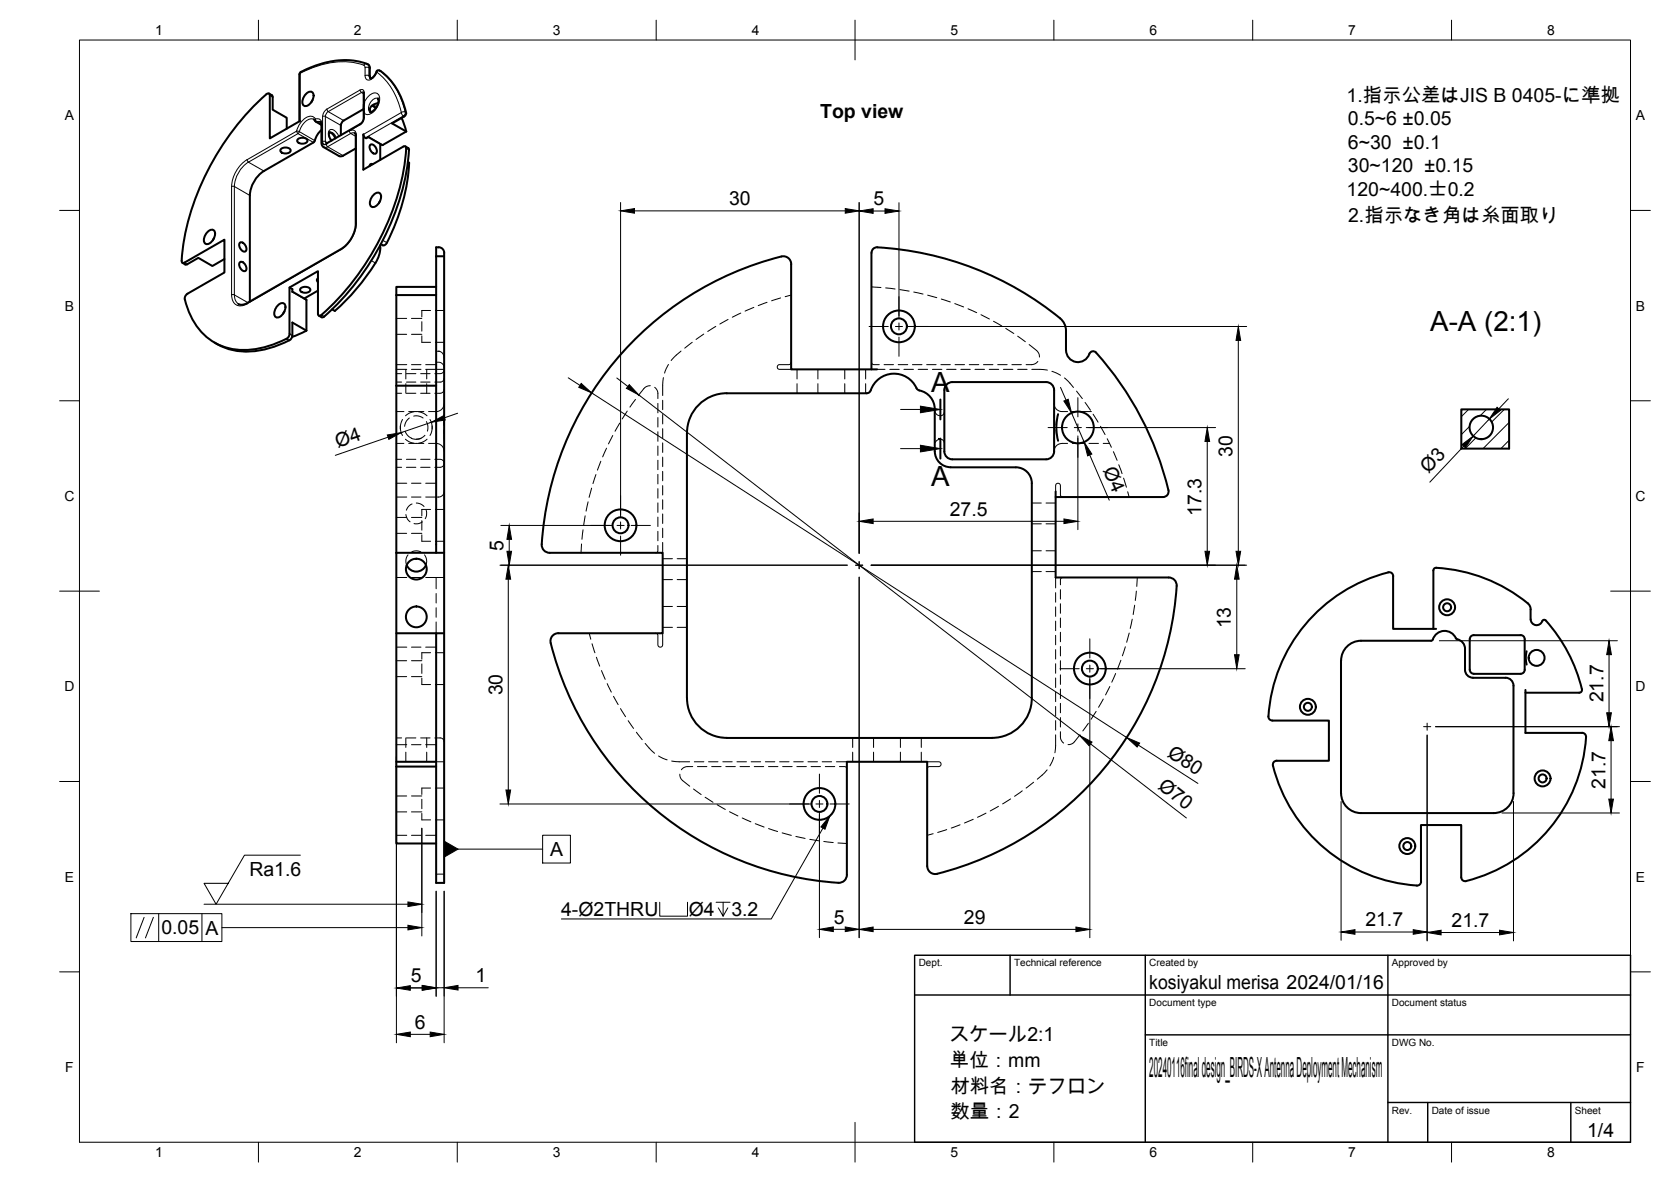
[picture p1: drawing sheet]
<svg xmlns="http://www.w3.org/2000/svg" width="420mm" height="297mm" viewBox="0 0 420 297" stroke-linecap="round" stroke-linejoin="round" font-family="sans-serif">
<!-- layer: Visible -->
<g fill="none" stroke="#000" stroke-width=".51">
<path d="M75.3 18.7v11.8M75.7 18.1l-.4 .6M93 17.2v2M93 17.1a1.94 1.94 0 0 0-1.9-1.4l-3.4-.6-3.6 .2-4.6 1.1-3.8 1.7M93 19.1l.2 .6M95.7 17.9l-.4-.2h-.4l-1 1.6-.8 .4M95.7 17.8h.1M95.7 17.8a17.1 17.1 0 0 1 6.4 10.5M67 23.7l.6-.2 .3 .5M67 23.7a65.1 65.1 0 0 0-21.2 39.8l-.1 2.2 .2 .3 .3 .1 10.2-5.9v8.3l-9.3 5.3-.6 .9a15 15 0 0 0 18.1 13 23.1 23.1 0 0 0 7.8-2.9l.4-.9M67.6 23.5l.7 .4M67.8 24v10.8l7.7-4.4"/>
<path d="M68.4 23.9l.2 .5v3.2l3.5 2v2.7M70.6 37.5a1.6 1.6 0 0 1 2.5 .3 1.5 1.5 0 0 1-2.6 0zM74.8 35.1a1.6 1.6 0 0 1 2.5 .3 1.5 1.5 0 0 1-2.6 0zM77.1 23.5a1 1 0 0 1 1.3-.4 1 1 0 0 1 .4 1.4l-.4 .9a1.62 1.62 0 0 1-2.1 1.1 2.4 2.4 0 0 1 .8-3zM78.6 25.2l-.3 .5M78.8 35.8l-12.4 7.2a7.8 7.8 0 0 0-3.6 6.1M78.9 30l.3 .4M79.2 30.4l.2 .2M79.4 30.6l1.4 .8M80.5 30.6l.3 .6v4.7l.3 .8 4.2 2.5 .4 .1 .6-.2M80.8 32.7a6.6 6.6 0 0 0-1.8 3l-.2 .1M84.3 34.8l-.6-1-.9-.5-.1 .9 .7 1.1"/>
<path d="M85.7 31.5v2.5M89.2 33.5l.3 .5v22.4l-.4 1.9-1 2-1.3 1.6-1 .7-23.7 13.6-1.2 .4-.9-.2M89.5 37.3l-3.2 1.8M91.4 33.8v8.8l10-5.8 .4-.1 .3 .2a58.2 58.2 0 0 1-9.8 28.8 55.6 55.6 0 0 1-11.9 13.7l-.3-.2-.2-.3v-10.8l-7.1 4.1v11.7M91.4 33.8l.5 .9M91.4 23.2v6.6l-.3 .9-.4 .4-8.7 4.9M91.4 27.4l-5 2.9-.5 .5-.2 .7M91.6 25.7l-.1 1.1 .1 1.7M92.7 34.4l-.6 .4-.2-.1M93.2 36.3a1.5 1.5 0 0 1 1.3 2.3 1.5 1.5 0 0 1-1.3-2.3zM93.5 26.6l1 .6M95 24.8l.1 .9-.3 .9-.8 1.2-1 .4"/>
<path d="M95.1 25.9a1.98 1.98 0 0 0-2.1 1.7l.3 .6M95.6 36.2v4M101 29.6l1.1 3.4M101.9 36.8l.7 .4M102.1 28.3l-.3 .9-3.2 1.8 3.6 2M102.2 33l-6 3.5-3.6-2.1M102.6 37.2l.2 .1a59 59 0 0 1-11.1 30.7 53.4 53.4 0 0 1-10.6 11.8l-.2-.1M52.3 58.2a1 1 0 0 1 1.4-.4 1 1 0 0 1 .3 1.4l-.3 .9a1.62 1.62 0 0 1-2.2 1.1 2.4 2.4 0 0 1 .8-3zM53.8 59.8l-.3 .6M62.8 49.1v26.7M93.7 41.3l-.5-.1-.3 .5M94 48.9a1 1 0 0 1 1.4-.4 1 1 0 0 1 .4 1.4l-.4 .9a1.62 1.62 0 0 1-2.1 1 2.4 2.4 0 0 1 .7-2.9z"/>
<path d="M95.6 50.5l-.3 .6M102.6 40.7l.3 .2M102.9 40.9a48.7 48.7 0 0 1-5.9 20.5l-.6 .3-.6-.3M45.9 66l.8 .5 .4-.1M56.4 65.1l-3 1.8-3.5-2.1-2.8 1.6M60.4 65.8a1.5 1.5 0 0 1 1.3 2.3 1.5 1.5 0 0 1-1.3-2.3zM60.4 60.9a1.5 1.5 0 0 1 1.3 2.3 1.5 1.5 0 0 1-1.3-2.3zM70 76.6a1 1 0 0 1 1.4-.4 1 1 0 0 1 .3 1.4l-.3 1a1.62 1.62 0 0 1-2.2 1 2.4 2.4 0 0 1 .8-3zM71.5 78.3l-.3 .5M72.8 72.2l.7 .5v.7M73.5 73.3l3.5 2M75.5 72.5a1.6 1.6 0 0 1 2.5 .3 1.5 1.5 0 0 1-2.6 0z"/>
<path d="M77 75.3v7.8M79.9 73l-3.4 2M80 69.9a.53 .53 0 0 0 0 1M80.2 79.3l.7 .4M95.6 61.6a8 8 0 0 1-1.9 5.6 54.3 54.3 0 0 1-9.5 10.9l-.7-.3M99.7 74.2v22.7M99.7 74.2h10M109.7 72.1h-10v2.1M109.7 64.4h2M110.3 62.2h-.6v76.7h2M110.3 62.1a1.63 1.63 0 0 1 1.4 2.3v157.5h-2v-62.8h2M220.6 62.2a79.6 79.6 0 0 1 46.4 18.2l.6 1 .4 1.1 .1 5.5a3 3 0 0 0 2.6 3 3 3 0 0 0 3.3-2.3l.7-.4h.5a77.8 77.8 0 0 1 18.6 34.9"/>
<path d="M220.6 62.1a1.41 1.41 0 0 0-1.5 1.4v29.3M72.7 85.5a20.4 20.4 0 0 1-15.9 2l-2.9-1.4M77 83.1l-3.6 1.6M77 83.1l-3.5-2v3.4l-.4 .7-.3 .3M99.7 96.9v42M99.7 96.9h10M220.5 92.8h-21.6v-26.4a1.97 1.97 0 0 0-2.4-1.9 79.9 79.9 0 0 0-60.3 72.7l.3 .8 .6 .6 1.1 .3M231.2 98.1a4.8 4.8 0 0 1 3.8 4.7v10.6M231.2 98.1a1.67 1.67 0 0 1-1.2-1.3 6.3 6.3 0 0 0-6.1-2.8 6.3 6.3 0 0 0-5.1 4.4l-.8 .4h-35.3a10 10 0 0 0-10 10v66.6a10 10 0 0 0 10 10h66.7a10 10 0 0 0 10-10v-54a4 4 0 0 0-4-4h-16.4a4 4 0 0 1-3.9-4M263 96h-23.6a2 2 0 0 0-2 2v15.4M263 96a2 2 0 0 1 2 2v15.4M237.4 113.4a2 2 0 0 0 2 2h23.6"/>
<path d="M265 113.4a2 2 0 0 1-2 2M266 104.1l-.4 2.9 .1 2.1 .3 1.7M367.4 102.9h12.1v9.8h-12.1zM99.7 138.9v53.7M99.7 138.9h10M138.2 138.9h28.4v20.2h-26.2M265.4 123.5v21.6h28.5a2 2 0 0 1 2 2.2 79.7 79.7 0 0 1-61 72.3 2 2 0 0 1-1.7-1.9M293.8 123.2a1.41 1.41 0 0 1-1.4 1.7h-27M99.7 159.1h10M102.3 142a2.61 2.61 0 0 0 2.4 1.6 2.61 2.61 0 0 0 2.4-1.6M140.4 159.1a2 2 0 0 0-1.9 2.5 79.9 79.9 0 0 0 72.7 60.2l.8-.2 .6-.6 .3-1.1v-28.5h20.2v26.3M350.3 144.8v13.2h10.8"/>
<path d="M350.3 144.8l-.2-.6-.7-.4a39.9 39.9 0 0 0-30.5 36.2M369.9 159.9l.7-.3h11.8a.97 .97 0 0 1 1 1v7.7a1.01 1.01 0 0 1-1 1h-11.8a1.04 1.04 0 0 1-1-1l-.1-7.7zM384.9 153.2v2.4M384.9 155.6a1.58 1.58 0 0 0 1.4 1.5 1.58 1.58 0 0 0 1.7-1.3h.3a36.5 36.5 0 0 1 9.4 17.8l-.6 .5h-13.5M384.9 153.2l-.2-.7a3.7 3.7 0 0 0-1.8-1.9 39.1 39.1 0 0 0-22.1-7.8l-.4 .6v14.6M318.9 180l.3 .7 .7 .4M368.4 163v5.3a2 2 0 0 0 2 2M368.4 163a2.72 2.72 0 0 0-2.3-2.5 3.2 3.2 0 0 0-3.1-1.9 3.2 3.2 0 0 0-2.8 2.3l-.4 .1h-17.6a5 5 0 0 0-5 5v33.3a5 5 0 0 0 5 5h33.4a5 5 0 0 0 5-5v-27a2 2 0 0 0-2-2M370.4 170.3h8.1M383.6 173.4v10.8h14.2l.5 .1 .4 .4a35.3 35.3 0 0 1-4.1 16 39.9 39.9 0 0 1-26.2 20.8l-.6-.3-.4-.7v-13.2h-10.1v14.3M383.9 163.7l-.3 1.4 .3 1.9M99.7 192.6v19.4h10"/>
<path d="M99.7 192.6h10M99.7 191.4h10M319.9 181.1h14.2v10.1h-13.1l-.5 .1-.5 .8a39.6 39.6 0 0 0 36.8 30.3l.4-.3 .1-.6"/>
<circle cx="226" cy="82" r="4"/>
<circle cx="226" cy="82" r="2"/>
<circle cx="271" cy="107.4" r="4"/>
<circle cx="372.5" cy="107.4" r="2.95"/>
<circle cx="156" cy="132" r="4"/>
<circle cx="156" cy="132" r="2"/>
<circle cx="104.7" cy="155" r="2.61"/>
<circle cx="104.7" cy="143" r="2.61"/>
<circle cx="363.9" cy="152.6" r="2"/>
<circle cx="363.9" cy="152.6" r="1.01"/>
<circle cx="274" cy="168" r="4"/>
<circle cx="274" cy="168" r="2"/>
<circle cx="328.9" cy="177.6" r="2"/>
<circle cx="328.9" cy="177.6" r="1.01"/>
<circle cx="386.4" cy="165.3" r="2"/>
<circle cx="387.9" cy="195.6" r="2"/>
<circle cx="387.9" cy="195.6" r="1.01"/>
<circle cx="206" cy="202" r="4"/>
<circle cx="206" cy="202" r="2"/>
<circle cx="353.9" cy="212.6" r="2"/>
<circle cx="353.9" cy="212.6" r="1.01"/>
</g>
<!-- layer: Hidden -->
<g fill="none" stroke="#000" stroke-width=".25">
<path d="M108.3 78h-2.2v1.6M109.5 78h2.2M186.3 78.7l-2.2 1M189.5 77.2l-2.2 1M192.9 76l-2.3 .8M196.3 74.9l-2.3 .7M198.9 74.2l-1.5 .4M219.1 72.1l2.4 .1M222.7 72.4l2.4 .2M226.3 72.8l2.3 .4M229.8 73.4l2.3 .5M233.3 74.2l2.2 .6"/>
<path d="M236.7 75.1l2.3 .8M240.1 76.3l2.2 .8M243.4 77.6l2.2 1M246.7 79.1l2.1 1.1M99.7 92.8h2.6M99.7 91.6h2.6M99.7 96h1.3M99.7 98.8h1.3M99.7 93.9h1.3M99.7 84h2.6M99.7 80h2.6M102 92.8v2.4"/>
<path d="M102 96.4v2.4M102.2 96h2.4M102.2 98.8h2.4M102.2 93.9h2.4M103.5 92.8h2.4M103.5 91.6h2.4M103.5 84h2.6M103.5 80h2.6M105.8 96h2.3M105.8 98.8h2.3M105.8 93.9h2.3M106.1 84.4v1.6h2.2"/>
<path d="M106.1 80.8v2.4M107 92.8h4.7M107 91.6h2.7M107.3 92.8v2.4M107.3 96.4v2.4M109.5 86h2.2M109.7 91a1.56 1.56 0 0 1 2 1.4M109.7 88.3h.6M110.3 88.3h.1M110.3 88.3l1 .5 .4 1.2M111.7 95a.97 .97 0 0 1-1 1h-1.4M111.7 97.8a1 1 0 0 1-1 1h-1.4"/>
<path d="M111.7 92.9a1 1 0 0 1-1 1h-1.4M163.5 96.9l-.7 .1-.7 .4-1.6 2M164.6 97.3l.5 .6a3.1 3.1 0 0 1 .3 2.3M166.8 94.9l-.2 4.5M168.1 91.6l-1 2.2M171.2 88.2l-2.4 2.4M174.1 86l-1.9 1.5M177 84l-2 1.3M180 82l-2.1 1.3M183.1 80.3l-2.1 1.1M198.9 91l-.2 .5-.3 .1h-2.4a.59 .59 0 0 0-.6 .6 .59 .59 0 0 0 .6 .6h2.9M200.4 92.8v2.4"/>
<path d="M200.4 96.4v2.4M205.7 92.8v2.4M205.7 96.4v2.4M212.4 92.8v2.4M212.4 96.4v2.4M217.7 92.8v2.4M217.7 96.4v2.4M219.1 91l.4 .6h1.6M220.5 92.8h2M222.3 91.6h2.4M223.7 92.8h2.4M225.8 91.6h2.4"/>
<path d="M227.3 92.8h2.4M229.4 91.6h2.4M230.9 92.8h2.4M233 91.6h2.4M234.4 92.8h2.4M236.6 91.6h2.4M238 92.8h2.4M240.1 91.6h2.4M241.6 92.8h2.4M243.7 91.6h2.4M245.2 92.8h2.3M247.3 91.6h2.4"/>
<path d="M248.7 92.8h2.4M249.8 80.7l2.1 1.2M250.9 91.6h2.3M252.3 92.8h2.4M252.9 82.5l2 1.3M254.4 91.6h2.4M255.9 84.5l1.9 1.4M255.9 92.8h2.4M258.8 86.6l2.1 1.8 .4 .6 .1 .7M259.4 92.8l4 .2M261 90.8l-.6 .5a3.6 3.6 0 0 1-2.4 .3M264.5 93.3l2.2 1"/>
<path d="M267.7 95l2.2 2.4M270.7 98.3l1.4 1.9M99.7 103.4h1.9M99.7 111.4h1.9M99.7 115.4h1.3M99.7 117.4h1.3M100.7 107.8l.5 1.6M100.7 107v.8M101.2 105.4l-.4 1.1-.1 1.3M101.9 108.4a2.82 2.82 0 0 0 2.9 2l1.1-.2M101.9 110.4l.9 .6 1.3 .4M102.2 115.4h2.4"/>
<path d="M102.2 117.4h2.4M102.8 103.4h3.8M102.8 111.4h3.8M102.9 105.1l-.7 .7-.5 1.3M104 104.6l1.2-.1 1.2 .6M104.1 103.5l-1.3 .4-.8 .6M105.3 103.5l1.3 .4 .8 .6M105.8 115.4h2.3M105.8 117.4h2.3M106.8 109.4l-1.2 .8-.9 .2M107.2 105.9l.4 1.3-.1 1.1M107.4 110.4l-.8 .6-1.4 .4"/>
<path d="M107.8 111.4h1.9a2 2 0 0 1 2 2M108.1 105.4a3.9 3.9 0 0 1 0 4M108.6 107v.8M109.3 115.4h1.4a1.01 1.01 0 0 1 1 1 1.01 1.01 0 0 1-1 1h-1.4M111.6 108.1l.1 2.7M111.7 104.1l-.1 2.8M111.7 101.4a2 2 0 0 1-2 2h-1.9M149.8 119.3l-.7 2.2M151.1 115.9l-.9 2.2M152.5 112.6l-1 2.2M154.1 109.4l-1.1 2.2M155.8 106.3l-1.2 2.1"/>
<path d="M157.7 103.3l-1.3 2M159.8 100.4l-1.4 1.9M165.4 101.4v2.3M165.4 104.9v2.4M165.4 108.5v2.4M165.4 112.1v2.4M165.4 115.7v2.3M165.4 119.2v2.4M166.6 100.6v2.4M166.6 104.2v2.3M166.6 107.7v2.4M166.6 111.3v2.4"/>
<path d="M166.6 114.9v2.4M166.6 118.5v2.3M235 103.1a1.22 1.22 0 0 0 1 1.4 1.22 1.22 0 0 0 1.4-1M235.2 111.2l.2-.4a1.16 1.16 0 0 1 1.2-.4 1.16 1.16 0 0 1 .8 1M236.1 110.2l.1 .2zM265 104.1l.3 2.7M265 101.4a2 2 0 0 0 2 2h1.4M265.3 108l-.3 2.8M268.4 111.4a3.9 3.9 0 0 0-2.4 .3l-.7 .7-.3 1M269.6 103.4h4.8M269.6 111.4h3M272.8 101.1l1.4 2"/>
<path d="M273.8 111.4h2.4M274.8 104.1l1.3 2M276.7 107.1l1.2 2.1M277.4 111.4h1.6M278.4 110.3l1 2.1M280 113.5l.9 2.2M281.3 116.8l.8 2.2M99.7 124.9h2.6M99.7 134h2.6M99.7 130h2.6M99.7 121.4h2.6M102.1 129.3l.4 1.2 .6 .6"/>
<path d="M102.6 139.4l-.5 1.3 .1 1.3M103.5 124.9h2.4M103.5 134h2.6M103.5 130h2.6M103.5 121.4h2.4M103.5 138.7l1.2-.3 1.1 .3M103.6 126.6l-1 .8-.4 .8M104.7 126.4l.9 .2 1 .7M106.1 134.4v1.6h2.2M106.1 130.8v2.4M106.2 131.2l-.8 .4h-1.3M106.7 139.4l.6 1.3-.2 1.3"/>
<path d="M107 121.4h2.7M107.2 128.2v1.4l-.3 .8M108.3 128h-2.2v1.7M109.5 136h2.2M109.5 128h2.2M111.7 123.5a1.41 1.41 0 0 1-1.4 1.4h-3.3M146.2 136.7l-.1 2.2M146.6 133.1l-.3 2.4M147.1 129.6l-.4 2.4M147.9 126.1l-.5 2.3M148.8 122.7l-.7 2.3M165.4 137.1v1.4l-.6 .4"/>
<path d="M165.4 122.8v2.4M165.4 126.4v2.4M165.4 129.9v2.4M165.4 133.5v2.4M166.6 122v2.4M166.6 125.6v2.4M166.6 129.2v2.4M166.6 132.7v2.4M166.6 136.3v2.6M259.4 138.4h2.4M259.4 131.6h2.4M259.4 126.4h2.4"/>
<path d="M263 138.4h2.4M263 131.6h2.4M263 126.4h2.4M265.4 123.5v-1.5a.6 .6 0 0 1 .6-.6 .6 .6 0 0 1 .6 .6l.1 2.5 .5 .4M282.5 120.1l.7 2.3M283.5 123.6l.4 1.3M99.7 145.1h2.6M103.5 145.1h2.4M107 145.1h4.7M109.7 145.1v2.9M109.7 149.1v2.4M109.7 152.7v2.4"/>
<path d="M109.7 156.3v2.8M148.1 159.1l.4 1.5M164.8 159.1l.4 .2 .2 .3v2.4a.6 .6 0 0 0 .6 .6 .6 .6 0 0 0 .6-.6v-2.9M166.6 145.7h2.5M166.6 140.4h2.5M166.6 157.7h2.5M166.6 152.4h2.5M170.3 145.7h2.4M170.3 140.4h2.4M170.3 157.7h2.4M170.3 152.4h2.4M259.4 143.6h2.4"/>
<path d="M263 143.6h2.4M265.4 145.1v2.7M265.4 148.9v2.4M265.4 152.5v2.4M265.4 156.1v2.4M265.4 159.7v2.3M266.6 148.2v2.3M266.6 151.7v2.4M266.6 155.3v2.4M266.6 158.9v2.4M267.2 145.1l-.5 .4-.1 1.5M283.9 159.1l-.6 2.3"/>
<path d="M284.7 155.6l-.5 2.3M285.3 152.1l-.4 2.3M285.7 148.6l-.2 2.3M286 145.1l-.2 2.3M99.7 170h2.6M99.7 166h2.6M99.7 162.6h2.6M103.5 170h2.6M103.5 166h2.6M103.5 162.6h2.4M106.1 170.4v1.6h2.2M106.1 166.8v2.4"/>
<path d="M107 162.6h2.7M108.3 164h-2.2v1.7M109.5 172h2.2M109.5 164h2.2M148.9 161.8l.7 2.2M150 165.2l.8 2.2M151.2 168.5l1 2.2M152.7 171.8l1 2.1M154.3 175l1.1 2.1M156 178.1l1.3 2M265.4 163.2v2.4M265.4 166.8v2.4"/>
<path d="M265.4 170.4v2.4M265.4 174v2.3M265.4 177.5v2.4M266.6 162.5v2.3M266.6 166v2.4M266.6 169.6v2.4M266.6 173.2v2.4M266.6 176.7v2.4M275.6 178.8l-1.3 2M277.4 175.7l-1.2 2M279.1 172.5l-1.1 2.1M280.5 169.3l-1 2.1"/>
<path d="M281.8 165.9l-.8 2.3M283 162.5l-.8 2.3M99.7 185.4h1.3M99.7 187.1h2.6M102 185.4v2.4M102 189v2.4M102.2 185.4h2.4M103.5 187.1h2.4M105.8 185.4h2.3M107 187.1h2.7M107.3 185.4v2.4M107.3 189v2.4"/>
<path d="M108.3 198h-2.2v1.7M109.3 185.4h1.4a1 1 0 0 1 1 1M109.5 198h2.2M109.7 191.4h2M157.9 181.1l1.4 2M160 184l1.5 1.9M162.2 186.8l2.4 2.5M165.6 190l2.1 1M168.9 191.2l4.5 .2M170.9 194.5l.1 .8 .4 .6 2 1.7M174.2 192.6a2.63 2.63 0 0 0-2.9 .8M174.4 198.3l1.9 1.4"/>
<path d="M174.6 191.4h2.4M175.4 192.6h2.3M178.2 191.4h2.3M178.9 192.6h2.4M181.7 191.4h2.4M182.5 192.6h2.4M185.3 191.4h2.4M186.1 192.6h2.4M188.9 191.4h2.4M189.7 192.6h2.3M192.4 191.4h2.4M193.2 192.6h2.4"/>
<path d="M196 191.4h2.4M196.8 192.6h2.4M199.6 191.4h2.4M200.4 192.6h2.4M203.2 191.4h2.3M203.9 192.6h2.4M206.7 191.4h2.4M207.5 192.6h2.4M210.3 191.4h2.6M211.1 192.6l1.4 .1 .4 .5M214.4 185.4v2.4M214.4 189v2.4"/>
<path d="M219.6 185.4v2.4M219.6 189v2.4M226.4 185.4v2.4M226.4 189v2.4M231.6 185.4v2.4M231.6 189v2.4M233.1 191.4h2.9a.6 .6 0 0 1 .6 .6 .6 .6 0 0 1-.6 .6h-2.4l-.3 .2-.2 .4M257 198.7l-1.9 1.4M259.9 196.6l-1.9 1.4M263.3 193.5l-2.5 2.3M264.9 190.3l-.9 2.2M265.4 184.7l-.2 4.5"/>
<path d="M265.4 181.1v2.4M266.6 183.9a2.63 2.63 0 0 0 .8 2.8M266.6 180.3v2.4M271.6 184.6l-1.7 2.1-.6 .3-.8 .1M273.7 181.8l-1.4 1.9M99.7 209.9h2.6M99.7 204h2.6M99.7 200h2.6M103.5 209.9h2.4M103.5 204h2.6M103.5 200h2.6M106.1 204.4v1.6h2.2"/>
<path d="M106.1 200.9v2.3M107 209.9h2.7M109.5 206h2.2M109.7 219.7h2M177.3 200.3l2 1.3M180.3 202.2l2.1 1.2M183.4 204l2.1 1M186.6 205.6l2.2 .9M189.9 207l2.2 .8M193.3 208.2l2.2 .8M196.7 209.3l2.3 .6M200.1 210.2l2.3 .5"/>
<path d="M203.6 210.9l2.4 .4M207.1 211.5l2.4 .2M210.7 211.8l2.2 .2M234.6 209.5l-1.5 .4M238 208.5l-2.2 .7M241.4 207.3l-2.2 .8M244.7 205.9l-2.2 .9M247.9 204.4l-2.1 1M251.1 202.6l-2.1 1.2M254.1 200.8l-2 1.2"/>
</g>
<!-- layer: Visible Narrow -->
<g fill="none" stroke="#000" stroke-width=".25">
<path d="M75.5 18.4v12M75.5 18.4l-.2 .3M75.7 18.1l-.2 .3M91.5 16.4l.3 .6v2a1.03 1.03 0 0 0 .7 1.1 1.03 1.03 0 0 0 1.2-.4l1-1.5M91.5 16.4a19.4 19.4 0 0 0-14.7 1.4l-1.3 .6M91.8 19h1M92.2 16l-.5 .1-.2 .3M92.4 16.1l.3 .3 .1 .6h-1M92.8 19l.2 .2M92.8 19l.3 .7M93 17.2l-.2-.2v2M94.6 18.1h.1"/>
<path d="M94.7 18.1a16.9 16.9 0 0 1 6.2 10.2M95.4 17.7h-.4l-.3 .4M95.4 17.7l.3 .2M95.4 17.7a16.8 16.8 0 0 1 6.5 10.5M67.8 24l.8 .4M74.9 33.6l-12.4 7.2M74.9 33.6l3.9 2.2M75.3 33.1l3.8 2.2M75.3 33.1l-.4 .4M75.3 33.1l-.7-.2 .3 .6M78.9 30a2.89 2.89 0 0 0-3.3 2.1l-.3 1M79.3 29.9a1.21 1.21 0 0 1 1.7 1.4"/>
<path d="M79.3 29.9a1.57 1.57 0 0 0-2.4-.3l-1.3 1.2-1 2.2-12.5 7.1M79.3 29.9l.3 .7M79.3 29.9l-.1 .5M79.4 30.6h.2M80.5 30.6h-.9l1.2 .7M81 31.3v4.4M81 35.6v.4a.61 .61 0 0 0 1 .2M81 35.7l-.2 .2M81 31.3l-.2 .2M81.1 29.3v6.3M82 36l-.1-.2a.46 .46 0 0 0-.8-.2l.1 .3a.61 .61 0 0 0 1 .3M82 36.3l.4 .6"/>
<path d="M82.3 36l-.3 .3M82.4 36.9l3.9 2.2M82.4 36.9l-.5 .2-.5-.1M82.5 28.1l3.9 2.2M82.5 28l-.5 .6-.2 .7h-.7M82.5 28l-.3-.6-.3 .3-.6 .7-.2 .9M82.9 33.3a1.57 1.57 0 0 1 1.7 1.3M85.2 34.3a1.87 1.87 0 0 0-2.3-1.6 2.12 2.12 0 0 0 .4 2.7M85.7 31.5l-3.9-2.2v6.3l.6 .3M87.8 32.9a1.08 1.08 0 0 1 1.3-.1 1.08 1.08 0 0 1 .5 1.1v22.1a8.5 8.5 0 0 1-3.9 6.8l.1-.3M87.8 32.9l.4 .6M88.2 33.5l-5.8 3.4"/>
<path d="M88.2 33.5l1.3 .8M89.2 33.4h-.5l-.5 .1M89.6 34l-.1 .2M90.5 31.4l-2.7 1.5M90.5 22.6l-8.3 4.8M90.5 22.6a.65 .65 0 0 1 .8 0 .65 .65 0 0 1 .3 .6v2.5a3.1 3.1 0 0 1 3.2-2.3 2.62 2.62 0 0 1 0 3.7l-.8 1a1.65 1.65 0 0 1-2.4 .4v1M90.5 22.6a.56 .56 0 0 0 .3 .6 .56 .56 0 0 0 .6 0M90.6 31.1l-.1 .3M91.4 23.6l-.5-.4-8.4 4.9M91.6 29.5l-.2 .9-.9 1M91.6 23.2l-.2 .2M91.6 29.5l-.2 .2"/>
<path d="M92.7 34.4l3.5 2M93.6 26.5h.5l.6 .3M95.1 24.7a2.21 2.21 0 0 0-2.4 2.3l.1 .9 .3 .3M100.9 28.3l-9.5 5.5M100.9 28.3l.5 .9M101.4 29.2l-9.5 5.5M101.4 29.2l.2 .1M101.9 28.2l.2 .1M101.9 28.2l-.5-.1-.5 .2M101.9 28.2l-.1 .5-.4 .5M102.1 37.3l.7 .4M58.9 46.9v27.2"/>
<path d="M58.9 46.9l3.9 2.2M58.9 46.9h-.7v27.2h.7M62.5 40.8l3.9 2.2M62.5 40.7l-.4-.6a8.5 8.5 0 0 0-3.9 6.7M62.5 40.7a7.8 7.8 0 0 0-3.6 6.2M89.6 56l-.1 .2M46.4 66l.7 .4M58.2 74.1a2.38 2.38 0 0 0 1.2 2.5 2.38 2.38 0 0 0 2.7-.2M58.9 74.1l3.4 2M58.9 74.1a2.6 2.6 0 0 0 1.1 2.3M73.5 73.4l3.5 2M80.8 79.1l.7 .5"/>
<path d="M85.7 62.8l-23.6 13.6 .1-.3M93.4 65.5l1 .6M95.3 62.2l.3 .1M96.3 60.4l1 .6M72.1 85.1l.6 .4M72.8 83.9l.7 .4"/>
</g>
<!-- layer: BORDER -->
<g fill="none" stroke="#000" stroke-width=".25">
<path d="M20 10.1h390v276.9h-390zM65 5.1v5M115 5.1v5M165 5.1v5M215 5.1v10M265 5.1v5M315 5.1v5M365 5.1v5M15 52.9h5M410 52.9h5M15 100.7h5M410 100.7h5"/>
<path d="M15 148.6h10M405 148.6h10M15 196.4h5M410 196.4h5M15 244.2h5M410 244.2h5M65 287v5M115 287v5M165 287v5M215 282.1v9.9M265 287v5M315 287v5"/>
<path d="M365 287v5"/>
</g>
<!-- layer: TITLEBLOCK -->
<path d="M230 240.1h180v46.9h-180zM230 250h180M254 240.1v9.9M288 240.1v46.9M349 240.1v46.9M288 260.1h122M349 277.1h61M359 277.1v9.9M395 277.1v9.9" fill="none" stroke="#000" stroke-width=".36"/>
<!-- layer: Smart Centers -->
<g fill="none" stroke="#000" stroke-width=".25">
<path d="M226 74.5v4.9M218.5 82h4.9M225.1 82h1.8M226 81.2v1.7M226 84.7v4.8M228.7 82h4.8M271 99.9v4.9M263.5 107.4h4.9M270.1 107.4h1.8M271 106.5v1.8M271 110.1v4.8M273.7 107.4h4.8"/>
<path d="M148.5 132h4.9M155.2 132h1.7M156 124.5v4.9M156 131.2v1.7M156 134.7v4.8M158.7 132h4.8M215.1 142h1.8M216 141.1v1.8M266.5 168h4.9M273.1 168h1.8M274 160.5v4.9M274 167.1v1.8"/>
<path d="M274 170.7v4.8M276.7 168h4.8M206 194.5v4.9M357.9 182.6h1.8M358.8 181.7v1.8M198.5 202h4.8M205.1 202h1.8M206 201.2v1.7M206 204.7v4.8M208.7 202h4.8"/>
</g>
<!-- layer: FD_Dimensions -->
<g fill="none" stroke="#000" stroke-width=".25">
<path d="M156 50.9v79M159.5 53h53M216 50.9v88.2M219.5 53h3M226 50.9v29M142.9 94.9l2.9 1.9M148.8 98.7l134.5 86.6M155.1 95l2.8 2.1M160.6 99.3l110.8 85.5M228.1 82h85.4M266.7 97.4l1.4 3.1M311.4 85.5v53"/>
<path d="M97.6 109.9l-13.3 4.5M108.5 106.1l-7.6 2.6M115.1 103.9l-3.3 1.1M269.4 103.8l3.2 7.3M271 109.5v23.6M273.1 107.4h32.5M274 114.3l4.9 11.4M303.6 110.9v27.6M368 112.1l-8.5 9.1M374.5 105.3l-4.1 4.3M379.3 100.2l-2.4 2.6M125.9 132h28"/>
<path d="M128 135.5v3M219.5 131h48M125.7 142h87.3M127.8 145.5v53M216 145v90.7M219 142h94.5M311 145.5v19M274 170.1v65.6M276.1 168h37M361.9 161h44.8M404.6 164.5v14.6M99.7 190.1v72"/>
<path d="M274.2 187l24.1 18.6M286.2 187.2l15 9.7M358.8 184.7v51.8M361 182.6h46.2M405.1 186.1v14.7M125.7 202h78.2M206 204.1v31.5M337.2 201.4v34.9M377.7 204.3h29.5M380.6 201.4v35.1M109.7 224v26.4M111.7 224v38.1"/>
<path d="M209.5 233.5h3M219.5 233.6h51M340.7 234.2h14.6M362.4 234.3h14.6M102.7 248.2h3.5M103.2 259.9h5M103.2 248.3h3M109.7 248.2h2M115.2 248.2h7.6"/>
</g>
<g fill="#000" stroke="#000" stroke-width=".25">
<path d="M156 53l3.5-.6v1.2zM212.5 52.4l3.5 .6-3.5 .6zM216 53l3.5-.5v1.1zM222.5 52.5l3.5 .5-3.5 .6zM146.1 96.4l2.7 2.3-3.3-1.4zM158.2 96.7l2.4 2.6-3.1-1.7zM311.4 82l.6 3.5h-1.2zM97.4 109.3l3.5-.6-3.1 1.7zM108.5 106.1l3.1-1.7 .4 1.1zM267.5 100.8l1.1-.5 .8 3.5zM272.6 111.1l1.9 3-1 .5zM303.6 107.4l.5 3.5h-1.1z"/>
<path d="M367.6 111.7l2.8-2.1-2 2.9zM376.4 102.3l.9 .9-2.8 2.1zM128 132l.6 3.5h-1.1zM127.5 138.5h1.1l-.6 3.5zM216 131l3.5-.6v1.2zM267.5 130.4l3.5 .6-3.5 .6zM303 138.5h1.1l-.5 3.5zM310.8 138.5h1.2l-.6 3.5zM127.8 142l.6 3.5h-1.2zM311 142l.6 3.5h-1.2zM310.4 164.5h1.2l-.6 3.5zM404 179.1h1.2l-.6 3.5z"/>
<path d="M404.6 161l.6 3.5h-1.2zM127.2 198.5h1.2l-.6 3.5zM271.4 184.8l3.2 1.7-.7 .9zM283.3 185.3l3.3 1.4-.7 1zM405.1 182.6l.6 3.5h-1.2zM404.5 200.8h1.2l-.6 3.5zM206 233.5l3.5-.6v1.2zM212.5 232.9l3.5 .6-3.5 .6zM216 233.6l3.5-.6v1.1zM270.5 233l3.5 .6-3.5 .5zM337.2 234.2l3.5-.6v1.2zM355.3 233.6l3.5 .6-3.5 .6z"/>
<path d="M358.8 234.3l3.6-.5v1.1zM377 233.8l3.6 .5-3.6 .6zM99.7 259.9l3.5-.5v1.1zM99.7 248.3l3.5-.6v1.2zM106.2 247.7l3.5 .6-3.5 .6zM106.2 247.6l3.5 .6-3.5 .6zM108.2 259.4l3.5 .5-3.5 .6zM111.7 248.2l3.5-.6v1.2z"/>
</g>
<!-- layer: Hatching -->
<path d="M369.3 102.9l-1.8 1.8M369.5 107.1l-2 2.1M371.1 110.1l-2.7 2.6M373.7 102.9l-1.6 1.6M378.2 102.9l-3.1 3.2M379.4 106.2l-6.5 6.5M379.4 110.7l-2 2" fill="none" stroke="#000" stroke-width=".25"/>
<!-- layer: Section Lines -->
<path d="M236.5 100.4v5M236.5 110.2v5" fill="none" stroke="#000" stroke-width=".51"/>
<path d="M226.4 112.7h5M226.4 102.9h5" fill="none" stroke="#000" stroke-width=".25"/>
<path d="M231.4 111.9l5.1 .8-5.1 .9zM231.4 102.1l5.1 .8-5.1 .8z" fill="#000" stroke="#000" stroke-width=".25"/>
<!-- layer: Leaders -->
<path d="M206.9 208.1l-13 22.8h-52.7M165.9 226.7v3.5h7v-3.5M180.1 226.7h3.5M181.8 226.7v3.5l-1.2-2.1M183 228.1l-1.2 2.1" fill="none" stroke="#000" stroke-width=".25"/>
<path d="M208.7 205l-1.3 3.4-1-.6z" fill="#000" stroke="#000" stroke-width=".25"/>
<path d="M75.5 214.9h-14l-7.2 12.3-3-5.2h6.1M106.1 208.1v27.1M115.2 213.4h21.2M136.4 209.9h7v7h-7zM32.9 229.6h22.9v7h-22.9zM36.2 230.5l-2 5.2M38.6 230.5l-2 5.2M39.9 229.6v7M50.8 229.6v7M51.3 227.2h51.3M55.8 233.1h46.8" fill="none" stroke="#000" stroke-width=".25"/>
<path d="M111.7 211.4l3.5 2-3.5 2zM102.6 232.5l3.5 .6-3.5 .6zM102.6 226.7l3.5 .5-3.5 .6z" fill="#000" stroke="#000" stroke-width=".25"/>
<g font-size="7">
<text x="359.6" y="83.2">A-A (2:1)</text>
<text x="234.1" y="98.4">A</text>
<text x="234.1" y="122.2">A</text>
<text x="289" y="270.6">20240116final design_BIRDS-X Antenna Deployment Mechanism</text>
</g>
<g font-size="4.9">
<text x="206.2" y="29.7">Top view</text>
<text x="338.6" y="25.6">1.指示公差はJIS B 0405-に準拠</text>
<text x="338.9" y="31.5">0.5~6 ±0.05</text>
<text x="338.9" y="37.3">6~30 ±0.1</text>
<text x="338.9" y="43.2">30~120 ±0.15</text>
<text x="183.3" y="51.5">30</text>
<text x="219.7" y="51.6">5</text>
<text x="338.6" y="49.3">120~400.士0.2</text>
<text x="339" y="55.7">2.指示なき角は糸面取り</text>
<text x="84.9" y="112.6" transform="rotate(-19 84.9 112.6)">Ø4</text>
<text x="277.3" y="118" transform="rotate(67 277.3 118)">Ø4</text>
<text x="309.9" y="114.8" transform="rotate(-90 309.9 114.8)">30</text>
<text x="359.2" y="119.2" transform="rotate(-47 359.2 119.2)">Ø3</text>
<text x="238.8" y="129.5">27.5</text>
<text x="302.1" y="129.7" transform="rotate(-90 302.1 129.7)">17.3</text>
<text x="126.6" y="138.4" transform="rotate(-90 126.6 138.4)">5</text>
<text x="309.5" y="157.9" transform="rotate(-90 309.5 157.9)">13</text>
<text x="126.3" y="174.7" transform="rotate(-90 126.3 174.7)">30</text>
<text x="403.2" y="176.5" transform="rotate(-90 403.2 176.5)">21.7</text>
<text x="293.3" y="189.9" transform="rotate(33 293.3 189.9)">Ø80</text>
<text x="291" y="198" transform="rotate(38 291 198)">Ø70</text>
<text x="403.7" y="198.2" transform="rotate(-90 403.7 198.2)">21.7</text>
<text x="138.3" y="215.1">A</text>
<text x="62.7" y="220.2">Ra1.6</text>
<text x="141.1" y="230.2">4-Ø2THRU</text>
<text x="173.2" y="230.2">Ø4</text>
<text x="183.9" y="230.2">3.2</text>
<text x="209.7" y="232.1">5</text>
<text x="242.4" y="232.1">29</text>
<text x="343.3" y="232.8">21.7</text>
<text x="365" y="232.9">21.7</text>
<text x="40.6" y="234.8">0.05</text>
<text x="51.6" y="234.9">A</text>
<text x="103.3" y="246.8">5</text>
<text x="119.5" y="246.8">1</text>
<text x="289" y="248.5">kosiyakul merisa 2024/01/16</text>
<text x="104.3" y="258.5">6</text>
<text x="238.8" y="261.7">スケール2:1</text>
<text x="238.9" y="268.2">単位：mm</text>
<text x="239" y="274.6">材料名：テフロン</text>
<text x="239" y="281">数量：2</text>
<text x="399.1" y="285.7">1/4</text>
</g>
<g font-size="3.5">
<text x="39" y="8.8">1</text>
<text x="89" y="8.8">2</text>
<text x="139" y="8.8">3</text>
<text x="189" y="8.8">4</text>
<text x="239" y="8.8">5</text>
<text x="289" y="8.8">6</text>
<text x="339" y="8.8">7</text>
<text x="389" y="8.8">8</text>
<text x="16.3" y="30.2">A</text>
<text x="411.3" y="30.2">A</text>
<text x="16.3" y="78">B</text>
<text x="411.3" y="78">B</text>
<text x="16.2" y="125.9">C</text>
<text x="411.2" y="125.9">C</text>
<text x="16.2" y="173.7">D</text>
<text x="411.2" y="173.7">D</text>
<text x="16.3" y="221.6">E</text>
<text x="411.3" y="221.6">E</text>
<text x="16.4" y="269.4">F</text>
<text x="411.4" y="269.4">F</text>
<text x="39" y="290.8">1</text>
<text x="89" y="290.8">2</text>
<text x="139" y="290.8">3</text>
<text x="189" y="290.8">4</text>
<text x="239" y="290.8">5</text>
<text x="289" y="290.8">6</text>
<text x="339" y="290.8">7</text>
<text x="389" y="290.8">8</text>
</g>
<g font-size="2.5">
<text x="231" y="242.9">Dept.</text>
<text x="255" y="242.9">Technical reference</text>
<text x="289" y="242.9">Created by</text>
<text x="350" y="242.9">Approved by</text>
<text x="289" y="252.8">Document type</text>
<text x="350" y="252.8">Document status</text>
<text x="289" y="262.9">Title</text>
<text x="350" y="262.9">DWG No.</text>
<text x="350" y="279.9">Rev.</text>
<text x="360" y="279.9">Date of issue</text>
<text x="396" y="279.9">Sheet</text>
</g>
</svg>
